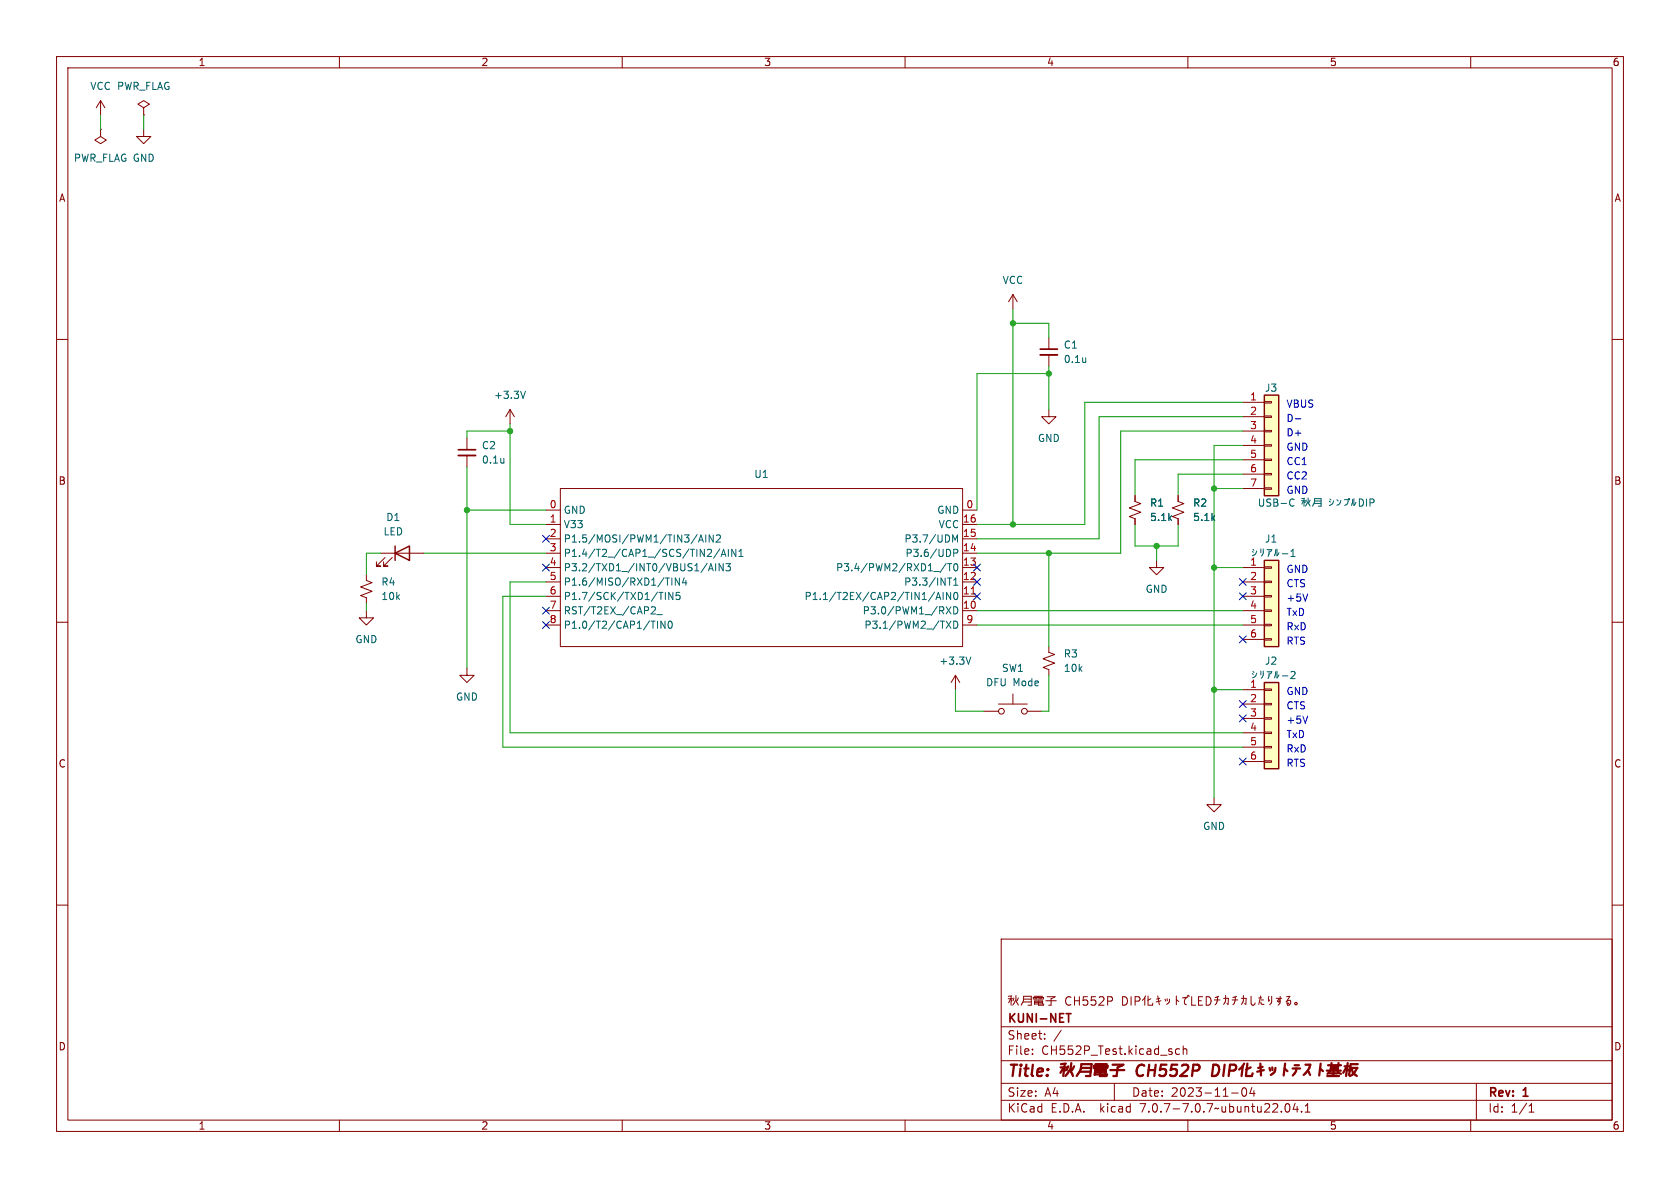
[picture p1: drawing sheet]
<svg xmlns="http://www.w3.org/2000/svg" width="297mm" height="210mm" viewBox="0 0 297 210" stroke-linecap="round" stroke-linejoin="round" font-family="sans-serif">
<g fill="none" stroke="#840000" stroke-width=".18">
<path d="M10 10h277v190h-277zM12 12h273v186h-273zM17.8 17.8l-.8 1.3M17.8 17.8v2.5M17.8 17.8l.7 1.3M25.4 19.1l1-.7-1-.6-1 .6 1 .7v1.2M60 10v2M110 10v2M160 10v2M210 10v2M260 10v2M17.8 22.9v1.2l1 .7-1 .6-1-.6 1-.7"/>
<path d="M17.8 22.9h.1M25.4 20.3h.1M25.4 22.9v1.2h1.3l-1.3 1.3-1.3-1.3h1.3M10 60h2M179.1 52.1v2.5M179.1 52.1l-.8 1.2M179.1 52.1l.7 1.2M185.4 59.7v2M285 60h2M82.5 77.5v2M90.2 72.4l-.8 1.3M90.2 72.4v2.5"/>
<path d="M90.2 72.4l.7 1.3M185.4 72.4v1.3h1.3l-1.3 1.2-1.3-1.2h1.3M185.4 62.7v2.1M219.7 71.1h3.8M219.7 73.7h3.8M219.7 76.2h3.8M219.7 78.7h3.8M223.5 78.6h1.3v.3h-1.3zM223.5 76.1h1.3v.2h-1.3zM223.5 73.5h1.3v.3h-1.3zM223.5 71h1.3v.2h-1.3zM67.3 97.8h7.6"/>
<path d="M68.1 98.6l-1.6 1.5h.8h-.8v-.8M69.3 98.6l-1.5 1.5h.8h-.8v-.8M82.5 80.5v2.1M96.5 90.2h2.6M96.5 92.7h2.6M96.5 97.8h2.6M96.5 95.3h2.6M99.1 86.4h71.1v27.9h-71.1zM170.2 90.2h2.5M170.2 92.7h2.5M170.2 97.8h2.5M170.2 95.3h2.5"/>
<path d="M200.7 87.6v1l1 .4-2.1 .8 2.1 .8-2.1 .7 1.1 .4v1M204.5 99.1v1.2h1.2l-1.2 1.3-1.3-1.3h1.3M208.3 87.6v1l1 .4-2 .8 2 .8-2 .7 1 .4v1M219.7 81.3h3.8M219.7 83.8h3.8M219.7 86.4h3.8M223.5 86.2h1.3v.3h-1.3zM223.5 83.7h1.3v.2h-1.3zM223.5 81.2h1.3v.2h-1.3zM10 110h2M64.8 101.6v1l1 .4-2 .8 2 .7-2 .8 1 .4v1M64.8 108v1.2h1.2l-1.2 1.3-1.3-1.3h1.3"/>
<path d="M82.5 118.1v1.3h1.3l-1.3 1.3-1.2-1.3h1.2M96.5 108h2.6M96.5 105.4h2.6M96.5 102.9h2.6M96.5 100.3h2.6M96.5 110.5h2.6M168.9 119.4l-.8 1.3M168.9 119.4v2.5M168.9 119.4l.8 1.3M170.2 108h2.5M170.2 105.4h2.5M170.2 102.9h2.5"/>
<path d="M170.2 100.3h2.5M170.2 110.5h2.5M185.4 114.3v1l1 .4-2 .8 2 .7-2 .8 1 .4v1M219.7 108h3.8M219.7 105.4h3.8M219.7 102.9h3.8M219.7 100.3h3.8M219.7 110.5h3.8M219.7 113h3.8M223.5 112.9h1.3v.3h-1.3zM223.5 110.4h1.3v.2h-1.3zM223.5 107.8h1.3v.3h-1.3z"/>
<path d="M223.5 105.3h1.3v.2h-1.3zM223.5 102.7h1.3v.3h-1.3zM223.5 100.2h1.3v.3h-1.3zM285 110h2M174 125.7h2.5M176.5 124.5h5.1M179.1 122.7v1.8M181.6 125.7h2.5M219.7 124.5h3.8M219.7 121.9h3.8M219.7 127h3.8M219.7 129.5h3.8"/>
<path d="M219.7 132.1h3.8M219.7 134.6h3.8M223.5 134.5h1.3v.2h-1.3zM223.5 132h1.3v.2h-1.3zM223.5 129.4h1.3v.3h-1.3zM223.5 126.9h1.3v.2h-1.3zM223.5 124.3h1.3v.3h-1.3zM223.5 121.8h1.3v.2h-1.3zM10 160h2M214.6 141v1.2h1.3l-1.3 1.3-1.2-1.3h1.2M285 160h2M177 166h108v32h-108z"/>
<path d="M178.2 176.6h.8M178.7 176.6l-.4 .7M178.7 176.1v1.6M178.8 176.8l.1 .2M178.9 176.1h-.7M179.2 176.4l-.1 .5M179.6 176a2.48 2.48 0 0 1-.6 1.7M179.6 176.8l.4 .9M180 176.4l-.2 .5M180.5 177.7a2.16 2.16 0 0 0 .5-1.6h1.3v1.6h-.6M180.9 177.1h1.4M181 176.6h1.3"/>
<path d="M182.7 176.6v-.3h1.8v.3M182.8 176.1h1.5M182.8 176.8h.5M182.9 176.6h.4M182.9 177.2h1.4M182.9 177.5h1.4v-.5h-1.4v.6M183.5 176.1v.7M183.6 177v.7h.9v-.2M183.7 176.6h.5M183.7 176.8h.6M184.9 176.9h1.8M185.1 176.2h1.4l-.7 .4v1.1h-.4"/>
<path d="M189.3 176.3a.6 .6 0 0 0-.7 0 .6 .6 0 0 0-.2 .8 .56 .56 0 0 0 .3 .5 .56 .56 0 0 0 .6 0M190 176.9h.8M190 176.2v1.5M190.8 176.2v1.5M192.2 176.2h-.7v.7l.2-.1h.5l.1 .3-.1 .5-.2 .1-.5-.1M193.7 176.2h-.7l-.1 .7 .2-.1h.5l.1 .3v.5l-.2 .1-.6-.1M194.3 176.3l.6-.1 .2 .1 .1 .3-1 1.1h1M195.8 177l.7-.1 .2-.2-.1-.4-.2-.1h-.6v1.5M198.5 176.2a.76 .76 0 0 1 .8 .7 .76 .76 0 0 1-.8 .8zM200 176.2v1.5M200.7 177l.7-.1 .1-.2v-.4l-.3-.1h-.5v1.5M202 176.8l.4-.4v1.3"/>
<path d="M202.5 176.1l-.2 .4M203 176.1v1.5M203.5 176.6l-.6 .2M203.8 177.3l-.1 .4h-.7M204.7 176.1l.3 1.5M205 176.5l-.5 .1M205.2 176.9l-.8 .2M206 176.6l.1 .4M206.3 176.6l.1 .3M206.7 176.6a.77 .77 0 0 1-.5 1M208 176.1v1.5M208 176.7l.4 .4"/>
<path d="M209.8 176.3a.72 .72 0 0 0-.4 .7 .72 .72 0 0 0 .3 .6M209.9 176l.1 .2M210 176.3l-1 .1M210.1 175.9l.1 .2M210.7 176.2v1.5h.7M211.9 176.9h.5M212.6 176.2h-.7v1.5h.7M213.2 176.2a.76 .76 0 0 1 .9 .7 .76 .76 0 0 1-.9 .8zM214.7 176.8h1M215.2 176.3a1.4 1.4 0 0 1-.4 1.3M215.5 176.1l-.7 .2M216.3 176.5h.9l-.1 1.1-.2-.2"/>
<path d="M216.7 176v.8l-.4 .8M217.8 176.8h1M218.4 176.3a1.4 1.4 0 0 1-.4 1.3M218.6 176.1l-.6 .2M219.5 176.5h.8l-.1 1.1-.2-.2M219.8 176v.8l-.3 .8M221.2 176.1v1.5l.4 .1 .2-.1 .1-.3M222.5 176.4h.5M222.9 176.1l-.4 1.5M222.9 177.1l.2 .5h.4M223 176.8h.4M224.3 176.1v.9l.2-.2"/>
<path d="M224.8 176.1v1l-.1 .2-.2 .3M225.6 176.5h1M226.2 176.8l-.2-.1-.1 .4h.2l.1-.1M226.3 176.1v1l-.1 .3-.2 .3M227.5 176.2l.5-.1-.6 1 .3-.3h.4l.1 .6-.3 .3h-.3l-.1-.3 .2-.1 .3 .3M228.9 177.3l.3-.1 .1 .3-.3 .1zM60 198v2M110 198v2M160 198v2M177 194.5h108M177 191.5h108M177 187.5h108"/>
<path d="M177 181.5h108M182.5 186.3v.1M182.5 185.5v.1M184.7 183.6v.1M184.7 182.8v.1M187.6 182.1l-1.3 2M197 191.5v3M208.5 185.5l-.4-.1-.3 .3v.4l.2 .2h.5M209.2 185.5l.2-.1 .3 .1 .1 .9M209.2 184.9v1.5M210 198v2M217.7 193.2h1.2"/>
<path d="M219.7 192.4l.2-.1a.81 .81 0 0 1 .6 .6 .81 .81 0 0 1-.3 .8l-.2 .1a.81 .81 0 0 1-.3-1.4zM221.3 192.2l-.3 1.1h.9M221.7 192.8v1M227.3 195.2l.2-.1a.81 .81 0 0 1 .6 .6 .81 .81 0 0 1-.3 .8l-.1 .1a.81 .81 0 0 1-.4-1.4zM229 195l-.4 1.1h.9M229.3 195.6v1M230.1 196.5v.1M230.7 196.6h.9M230.7 195.5l.5-.4v1.5M260 198v2M261 191.5v6.5M270.3 196.6h.9"/>
<path d="M270.3 195.5l.4-.4v1.5"/>
<circle cx="177" cy="125.7" r=".51"/>
<circle cx="181.1" cy="125.7" r=".51"/>
</g>
<g fill="none" stroke="#840000" stroke-width=".4">
<path d="M187.5 188.7h1M188.1 188.7l-.6 .9M188.2 189l.1 .3M188.2 188.1l-.2 2.1M188.4 188l-.8 .1M188.8 188.5l-.2 .7M189.3 189.1l.4 1.1M189.4 187.9l-.1 1.1-1 1.2M189.9 188.5l-.4 .7M190.3 190.2a3.2 3.2 0 0 0 .9-2.1h1.8l-.3 2.1h-.7M190.9 189.4h1.9M191.1 188.8h1.8"/>
<path d="M193.4 188.8v-.4h2.4v.4M193.5 189.9h1.9l.1-.6h-1.9l-.1 .7M193.6 189h.6M193.6 189.5h1.9M193.7 188.1h2M193.7 188.7h.6M194.6 189.3l-.2 .9h1.2l.1-.3M194.6 188.1l-.1 1M194.8 189h.8M194.8 188.7h.7M196.3 189.2h2.5M196.7 188.2h1.9l-1 .5-.2 1.5h-.6"/>
<path d="M202.3 188.4a.88 .88 0 0 0-1 0 .88 .88 0 0 0-.4 1 .69 .69 0 0 0 .4 .7 .69 .69 0 0 0 .8-.1M203.1 189.2h1.1M203.2 188.2l-.3 2M204.3 188.2l-.2 2M206.2 188.2h-.9l-.2 1 .3-.2 .6 .1 .2 .3-.2 .6-.3 .2h-.5l-.3-.2M208.1 188.2h-.9l-.2 1 .3-.2 .6 .1 .2 .3-.2 .6-.3 .2h-.5l-.3-.2M209 188.4l.3-.2h.4a.45 .45 0 0 1 .4 .6l-.2 .3-1.3 1.1h1.3M210.8 189.3h.8a.55 .55 0 0 0 .5-.5 .55 .55 0 0 0-.4-.6h-.7l-.3 2M214.5 188.2h.5a1.08 1.08 0 0 1 .5 1.1 1.08 1.08 0 0 1-.8 .9h-.4zM216.5 188.2l-.2 2M217.3 189.3h.8a.55 .55 0 0 0 .4-.5 .55 .55 0 0 0-.3-.6h-.7l-.3 2M219.1 189.1l.6-.6-.2 1.7"/>
<path d="M220 188l-.4 .6M220.5 188l-.2 2.1M221.1 188.7l-.8 .4M221.5 189.7l-.2 .5h-1M222.8 188l.1 2.1M223.2 188.6l-.8 .2M223.4 189.2l-1.1 .2M224.4 188.8l.2 .5M224.9 188.7l.1 .5M225.5 188.8a1.18 1.18 0 0 1-.8 1.2M227.1 188.9l.5 .5M227.2 188l-.3 2.1"/>
<path d="M228.5 188.9h1.3M228.9 188.3h.7M229.2 188.9l-.1 .5-.5 .7M230.8 188.2h.8a3.3 3.3 0 0 1-1.1 1.8M231.2 189.3l.4 .7M233.4 188.9l.5 .5M233.5 188l-.3 2.1M234.6 189.3h2.4M234.6 190.2h2.1M234.8 188.3h2.3M235.1 189.7h1.3M235.3 189h1.2"/>
<path d="M235.3 188.6h1.3M235.4 187.9l-.2 1.4-.5 .5M235.8 189.4l-.1 .8M236.6 187.9l-.1 1.4 .1 .3 .5 .2M237.7 188.5h.9M238.1 188.6l-.6 1M238.1 188.9l.4 .4M238.3 187.9l-.3 2.3M238.7 188.8h1.3l-1 1.2-.4 .2M238.9 188.8l.3 .8 .7 .6M240 188.1h-1.2l-.3 1.9"/>
</g>
<path d="M81 79.5h3.1M183.9 61.7h3M188.5 179.2h.8M188.9 179.2v1.5" fill="none" stroke="#840000" stroke-width=".3"/>
<g fill="none" stroke="#006464" stroke-width=".18">
<path d="M92.9 69.2l-.4 1.2M191.9 63.2v.9M191.9 64h.1M89.1 81v.9M89.1 81.7l-.1 .1M123.5 95.8l.4-1.2 .4 1.2M123.6 95.5h.6M124.8 94.6v1.2M125 99.6l-1.1 1.6M126.1 94.6v1.2l-.7-1.2v1.2M126.5 99.6v1.3M126.6 94.7l.5-.1 .3 .3-.8 .9h.8"/>
<path d="M127.2 97l-1 1.7M127.5 98.4l.4-1.3 .4 1.3M127.6 98h.6M127.9 99.6v1.3l-.8-1.3v1.3M128.3 99.6h.8l-.4 .5 .4 .1v.6l-.2 .1-.6-.1M128.8 97.1v1.3M130.1 97.1v1.3l-.7-1.3v1.3M130.6 98.4h.8M130.6 97.5l.4-.4v1.3M167.3 99.6l-1.1 1.6M167.5 99.6h.7M167.9 99.6v1.3"/>
<path d="M168.4 94.6l.4 .9 .5-.9v1.2M168.6 97.8l.6-.1 .1-.2v-.3l-.7-.1v1.3M168.8 99.7l.1-.1a.68 .68 0 0 1 .4 .7 .68 .68 0 0 1-.4 .6 .84 .84 0 0 1-.1-1.2zM221.4 97.5l.2 .1M221.5 97.1l.2 .2M222.2 97.4a.96 .96 0 0 1-.8 .8M222.9 97v.7M223.3 97v.8l-.3 .5M224 97.2h.8l-.3 .4M224.4 97.3v.6l-.2 .5M225.5 97.2l-.2 1M225.7 97v1.2l.4-.5"/>
<path d="M226.7 97.9h1M228.2 98.4h.8M228.2 97.5l.4-.4v1.3M228.2 88.3l.3-.1 .3 .1M228.8 89.4l-.3 .1-.3-.1M230.1 88.5h.7M230.5 88.5l-.3 .6M230.5 88.1v1.4M230.6 88.7v.2M230.6 88.1h-.5M230.9 88.4l-.1 .4M231.3 88a2.1 2.1 0 0 1-.5 1.5"/>
<path d="M231.3 88.8l.3 .7M231.6 88.4l-.2 .4M232 89.5a1.83 1.83 0 0 0 .4-1.4h1.1v1.4h-.4M232.3 89h1.2M232.4 88.6h1.1M235 88.6l.2 .2M235.1 88.2l.2 .2M235.8 88.5a.96 .96 0 0 1-.8 .9M236.3 88.3l.3 .3M237.1 88.5a.84 .84 0 0 1-.8 .8M237.7 88.3h.6a.82 .82 0 0 1-.6 1.1M238.4 88.2l.1-.1 .1 .2h-.2z"/>
<path d="M239.1 88.3l-.2 1.1M239.4 88.1v1.3l.3-.6M240.3 88.2a.64 .64 0 0 1 .8 .6 .64 .64 0 0 1-.8 .7zM241.6 88.2v1.3M242.2 88.9l.6-.1 .1-.2v-.3l-.7-.1v1.3M115.1 109.8h.7M115.6 107.3l.3 .2-.1 .3-.7 .7h.8M116.1 108.7h1M116.2 109.8v1.3M117.6 109.8v1.3l-.8-1.3v1.3M117.6 104.7v1.3M117.6 102.2h.8"/>
<path d="M118.2 109.9l.2-.1a.68 .68 0 0 1 .5 .6 .68 .68 0 0 1-.5 .7l-.2-.2-.1-.3zM118.8 102.2v1.2M119 104.7v1.3l-.8-1.3v1.3M120.1 102.2v1.2l-.7-1.2v1.2M120.2 104.7h-.6l-.1 .6 .2-.1 .4 .1 .1 .1v.5l-.2 .1-.5-.1M121 102.1l-.3 .9h.7M121.3 102.6v.8M125.2 100.9l.5-1.3 .4 1.3M125.4 100.5h.6M165.2 104.7l-1.1 1.6M165.5 106l.4-1.3 .4 1.3M165.6 105.6h.6"/>
<path d="M166.7 104.7v1.3M167.3 107.3l.8 1.2M167.3 109.8l.8 1.3M167.5 102.2h.7M168.1 104.7v1.3l-.8-1.3v1.3M168.1 107.3l-.8 1.2M168.1 109.8l-.8 1.3M168.6 107.3a.64 .64 0 0 1 .7 .6 .64 .64 0 0 1-.7 .6zM168.6 109.8a.64 .64 0 0 1 .7 .6 .64 .64 0 0 1-.7 .7zM168.6 103.4h.7M168.6 102.5l.4-.3v1.2M168.8 104.8l.1-.1a.68 .68 0 0 1 .4 .7 .68 .68 0 0 1-.4 .6 .84 .84 0 0 1-.1-1.2z"/>
<path d="M171.6 116.1l-.4 1.3M221.4 119.1l.2 .1M221.5 118.7l.2 .2M222.2 119a.96 .96 0 0 1-.8 .8M222.9 118.6v.7M223.3 118.6v.8l-.3 .5M224 118.8h.8l-.3 .4M224.4 118.9v.6l-.2 .5M225.5 118.8l-.2 1M225.7 118.6v1.2l.4-.5M226.7 119.5h1M228.2 118.8l.5-.1 .3 .4-.8 .9h.8"/>
</g>
<path d="M171.7 105h.7" fill="none" stroke="#a90000" stroke-width=".18"/>
<g fill="#ffffc2" stroke="#ffffc2" stroke-width=".18">
<path d="M223.5 99.1h2.6v15.2h-2.6z"/>
<path d="M223.5 120.7h2.6v15.2h-2.6z"/>
<path d="M223.5 69.9h2.6v17.7h-2.6z"/>
</g>
<path d="M223.5 69.9h2.6v17.7h-2.6zM69.8 97.8l2.6-1.3v2.6zM69.8 96.5v2.6M223.5 99.1h2.6v15.2h-2.6zM223.5 120.7h2.6v15.2h-2.6z" fill="none" stroke="#840000" stroke-width=".25"/>
<path d="M183.9 62.7h3M81 80.5h3.1" fill="none" stroke="#840000" stroke-width=".33"/>
<path d="M229 74h1M231.2 105l-.4 1.3M231.2 126.6l-.4 1.3" fill="none" stroke="#0000c2" stroke-width=".18"/>
<g fill="none" stroke="#009600" stroke-width=".18">
<path d="M17.8 20.3v2.6M25.4 20.3v2.6M179.1 54.6v38.1M179.1 57.2h6.3v2.5M90.2 74.9v17.8h6.3M90.2 76.2h-7.7v1.3M185.4 66h-12.7v24.2M185.4 64.8v7.6M219.7 71.1h-27.9v21.6h-19.1M219.7 76.2h-21.6v21.6h-25.4M219.7 78.7h-5.1v62.3M219.7 73.7h-25.4v21.6h-21.6"/>
<path d="M67.3 97.8h-2.5v3.8M74.9 97.8h21.6M82.5 82.6v35.5M82.5 90.2h14M185.4 97.8v16.5M200.7 92.7v3.8h7.6v-3.8M204.5 96.5v2.6M214.6 86.4h5.1M219.7 81.3h-19v6.3M219.7 83.8h-11.4v3.8M64.8 106.7v1.3M96.5 105.4h-7.6v26.7h130.8"/>
<path d="M96.5 102.9h-6.3v26.6h129.5M172.7 110.5h47M172.7 108h47M185.4 119.4v6.3h-1.3M214.6 100.3h5.1M168.9 121.9v3.8h5.1M214.6 121.9h5.1"/>
</g>
<g fill="none" stroke="#000084" stroke-width=".18">
<path d="M95.9 94.6l1.2 1.3M95.9 99.7l1.2 1.2M97.1 94.6l-1.2 1.3M97.1 99.7l-1.2 1.2M172.1 99.7l1.2 1.2M173.3 99.7l-1.2 1.2M95.9 109.9l1.2 1.2M95.9 107.3l1.2 1.3M97.1 109.9l-1.2 1.2M97.1 107.3l-1.2 1.3M172.1 102.3l1.2 1.2M172.1 104.8l1.2 1.2"/>
<path d="M173.3 102.3l-1.2 1.2M173.3 104.8l-1.2 1.2M219.1 102.3l1.2 1.2M219.1 104.8l1.2 1.2M219.1 112.4l1.2 1.2M220.3 102.3l-1.2 1.2M220.3 104.8l-1.2 1.2M220.3 112.4l-1.2 1.2M219.1 126.4l1.2 1.2M219.1 123.9l1.2 1.2M219.1 134l1.2 1.2M220.3 126.4l-1.2 1.2"/>
<path d="M220.3 123.9l-1.2 1.2M220.3 134l-1.2 1.2"/>
</g>
<g fill="#009600" stroke="#009600" stroke-width=".18">
<circle cx="214.6" cy="100.3" r=".46"/>
<circle cx="214.6" cy="86.4" r=".46"/>
<circle cx="90.2" cy="76.2" r=".46"/>
<circle cx="82.5" cy="90.2" r=".46"/>
<circle cx="179.1" cy="57.2" r=".46"/>
<circle cx="214.6" cy="121.9" r=".46"/>
<circle cx="179.1" cy="92.7" r=".46"/>
<circle cx="204.5" cy="96.5" r=".46"/>
<circle cx="185.4" cy="66" r=".46"/>
<circle cx="185.4" cy="97.8" r=".46"/>
</g>
<text font-size="2.8" fill="#840000" x="178" y="190.9">Title:</text>
<g font-size="2.1" fill="#840000">
<text x="178" y="184">Sheet:</text>
<text x="178" y="181.2">KUNI-NET</text>
<text x="178" y="186.7">File:</text>
<text x="184.1" y="186.7">CH552P_Test.kicad_sch</text>
<text x="178" y="196.9">KiCad</text>
<text x="178" y="194.1">Size:</text>
<text x="184.7" y="194.1">A4</text>
<text x="185.7" y="196.9">E.D.A.</text>
<text x="194.6" y="196.9">kicad</text>
<text x="200" y="194.1">Date:</text>
<text x="201.8" y="196.9">7.0.7-7.0.7~ubuntu22.04.1</text>
<text x="207" y="194.1">2023-11-04</text>
<text x="263" y="194.3">Rev:</text>
<text x="263" y="196.9">Id:</text>
<text x="267.1" y="196.9">1/1</text>
<text x="269.4" y="194.3">1</text>
</g>
<g font-size="1.8" fill="#840000">
<text x="35" y="11.9">1</text>
<text x="85" y="11.9">2</text>
<text x="135" y="11.9">3</text>
<text x="185" y="11.9">4</text>
<text x="235" y="11.9">5</text>
<text x="285" y="11.9">6</text>
<text x="10.3" y="35.9">A</text>
<text x="285.3" y="35.9">A</text>
<text x="10.3" y="85.9">B</text>
<text x="285.3" y="85.9">B</text>
<text x="10.3" y="135.9">C</text>
<text x="285.3" y="135.9">C</text>
<text x="10.3" y="185.9">D</text>
<text x="285.3" y="185.9">D</text>
<text x="35" y="199.9">1</text>
<text x="85" y="199.9">2</text>
<text x="135" y="199.9">3</text>
<text x="185" y="199.9">4</text>
<text x="235" y="199.9">5</text>
<text x="285" y="199.9">6</text>
</g>
<g font-size="1.8" fill="#006464">
<text x="15.9" y="16.1">VCC PWR_FLAG</text>
<text x="13" y="28.8">PWR_FLAG GND</text>
<text x="177.2" y="50.4">VCC</text>
<text x="188" y="61.8">C1</text>
<text x="188" y="64.4">0.1u</text>
<text x="87.2" y="70.7">+3.3V</text>
<text x="223.5" y="69.4">J3</text>
<text x="85.1" y="79.6">C2</text>
<text x="85.1" y="82.1">0.1u</text>
<text x="183.4" y="78.3">GND</text>
<text x="133.2" y="84.7">U1</text>
<text x="203.2" y="89.8">R1</text>
<text x="210.8" y="89.8">R2</text>
<text x="222.3" y="89.8">USB-C</text>
<text x="67.7" y="94.8">LED</text>
<text x="68.2" y="92.3">D1</text>
<text x="99.6" y="91">GND</text>
<text x="99.6" y="93.6">V33</text>
<text x="165.6" y="91">GND</text>
<text x="165.8" y="93.6">VCC</text>
<text x="203.2" y="92.3">5.1k</text>
<text x="210.8" y="92.3">5.1k</text>
<text x="99.6" y="96.1">P1.5/MOSI/PWM1/TIN3/AIN2</text>
<text x="99.6" y="98.7">P1.4/T2_/CAP1_/SCS/TIN2/AIN1</text>
<text x="99.6" y="101.2">P3.2/TXD1_/INT0/VBUS1/AIN3</text>
<text x="147.7" y="101.2">P3.4/PWM2/RXD1_/T0</text>
<text x="159.8" y="96.1">P3.7/UDM</text>
<text x="160" y="98.7">P3.6/UDP</text>
<text x="223.5" y="96.1">J1</text>
<text x="67.3" y="103.7">R4</text>
<text x="67.3" y="106.3">10k</text>
<text x="99.6" y="103.7">P1.6/MISO/RXD1/TIN4</text>
<text x="99.6" y="106.3">P1.7/SCK/TXD1/TIN5</text>
<text x="142.1" y="106.3">P1.1/T2EX/CAP2/TIN1/AIN0</text>
<text x="159.7" y="103.7">P3.3/INT1</text>
<text x="202.4" y="105">GND</text>
<text x="62.7" y="113.9">GND</text>
<text x="99.6" y="108.8">RST/T2EX_/CAP2_</text>
<text x="99.6" y="111.4">P1.0/T2/CAP1/TIN0</text>
<text x="152.4" y="108.8">P3.0/PWM1_/RXD</text>
<text x="152.7" y="111.4">P3.1/PWM2_/TXD</text>
<text x="166" y="117.7">+3.3V</text>
<text x="177" y="119">SW1</text>
<text x="188" y="116.4">R3</text>
<text x="188" y="119">10k</text>
<text x="223.5" y="117.7">J2</text>
<text x="80.5" y="124.1">GND</text>
<text x="174.2" y="121.5">DFU Mode</text>
<text x="212.6" y="146.9">GND</text>
</g>
<g font-size="1.8" fill="#a90000">
<text x="220.9" y="70.9">1</text>
<text x="220.9" y="73.4">2</text>
<text x="220.9" y="75.9">3</text>
<text x="220.9" y="78.5">4</text>
<text x="220.9" y="81">5</text>
<text x="220.9" y="83.6">6</text>
<text x="97.1" y="89.9">0</text>
<text x="170.7" y="89.9">0</text>
<text x="220.9" y="86.1">7</text>
<text x="97.1" y="92.5">1</text>
<text x="97.1" y="95">2</text>
<text x="170.1" y="95">15</text>
<text x="170.1" y="92.5">16</text>
<text x="97.1" y="97.5">3</text>
<text x="97.1" y="100.1">4</text>
<text x="170.1" y="100.1">13</text>
<text x="170.1" y="97.5">14</text>
<text x="220.9" y="100.1">1</text>
<text x="97.1" y="102.6">5</text>
<text x="97.1" y="105.2">6</text>
<text x="97.1" y="107.7">7</text>
<text x="170.1" y="107.7">10</text>
<text x="170.1" y="105.2">11</text>
<text x="170.1" y="102.6">12</text>
<text x="220.9" y="102.6">2</text>
<text x="220.9" y="105.2">3</text>
<text x="220.9" y="107.7">4</text>
<text x="97.1" y="110.2">8</text>
<text x="170.7" y="110.2">9</text>
<text x="220.9" y="110.2">5</text>
<text x="220.9" y="112.8">6</text>
<text x="220.9" y="121.7">1</text>
<text x="220.9" y="124.2">2</text>
<text x="220.9" y="126.7">3</text>
<text x="220.9" y="129.3">4</text>
<text x="220.9" y="131.8">5</text>
<text x="220.9" y="134.4">6</text>
</g>
<g font-size="1.8" fill="#0000c2">
<text x="227.3" y="74.7">D-</text>
<text x="227.3" y="72.1">VBUS</text>
<text x="227.3" y="77.2">D+</text>
<text x="227.3" y="79.8">GND</text>
<text x="227.3" y="82.3">CC1</text>
<text x="227.3" y="84.8">CC2</text>
<text x="227.3" y="87.4">GND</text>
<text x="227.3" y="101.4">GND</text>
<text x="227.3" y="103.9">CTS</text>
<text x="227.3" y="106.4">+5V</text>
<text x="227.3" y="111.5">RxD</text>
<text x="227.3" y="109">TxD</text>
<text x="227.3" y="114.1">RTS</text>
<text x="227.3" y="125.5">CTS</text>
<text x="227.3" y="122.9">GND</text>
<text x="227.3" y="130.6">TxD</text>
<text x="227.3" y="128">+5V</text>
<text x="227.3" y="133.1">RxD</text>
<text x="227.3" y="135.6">RTS</text>
</g>
</svg>
